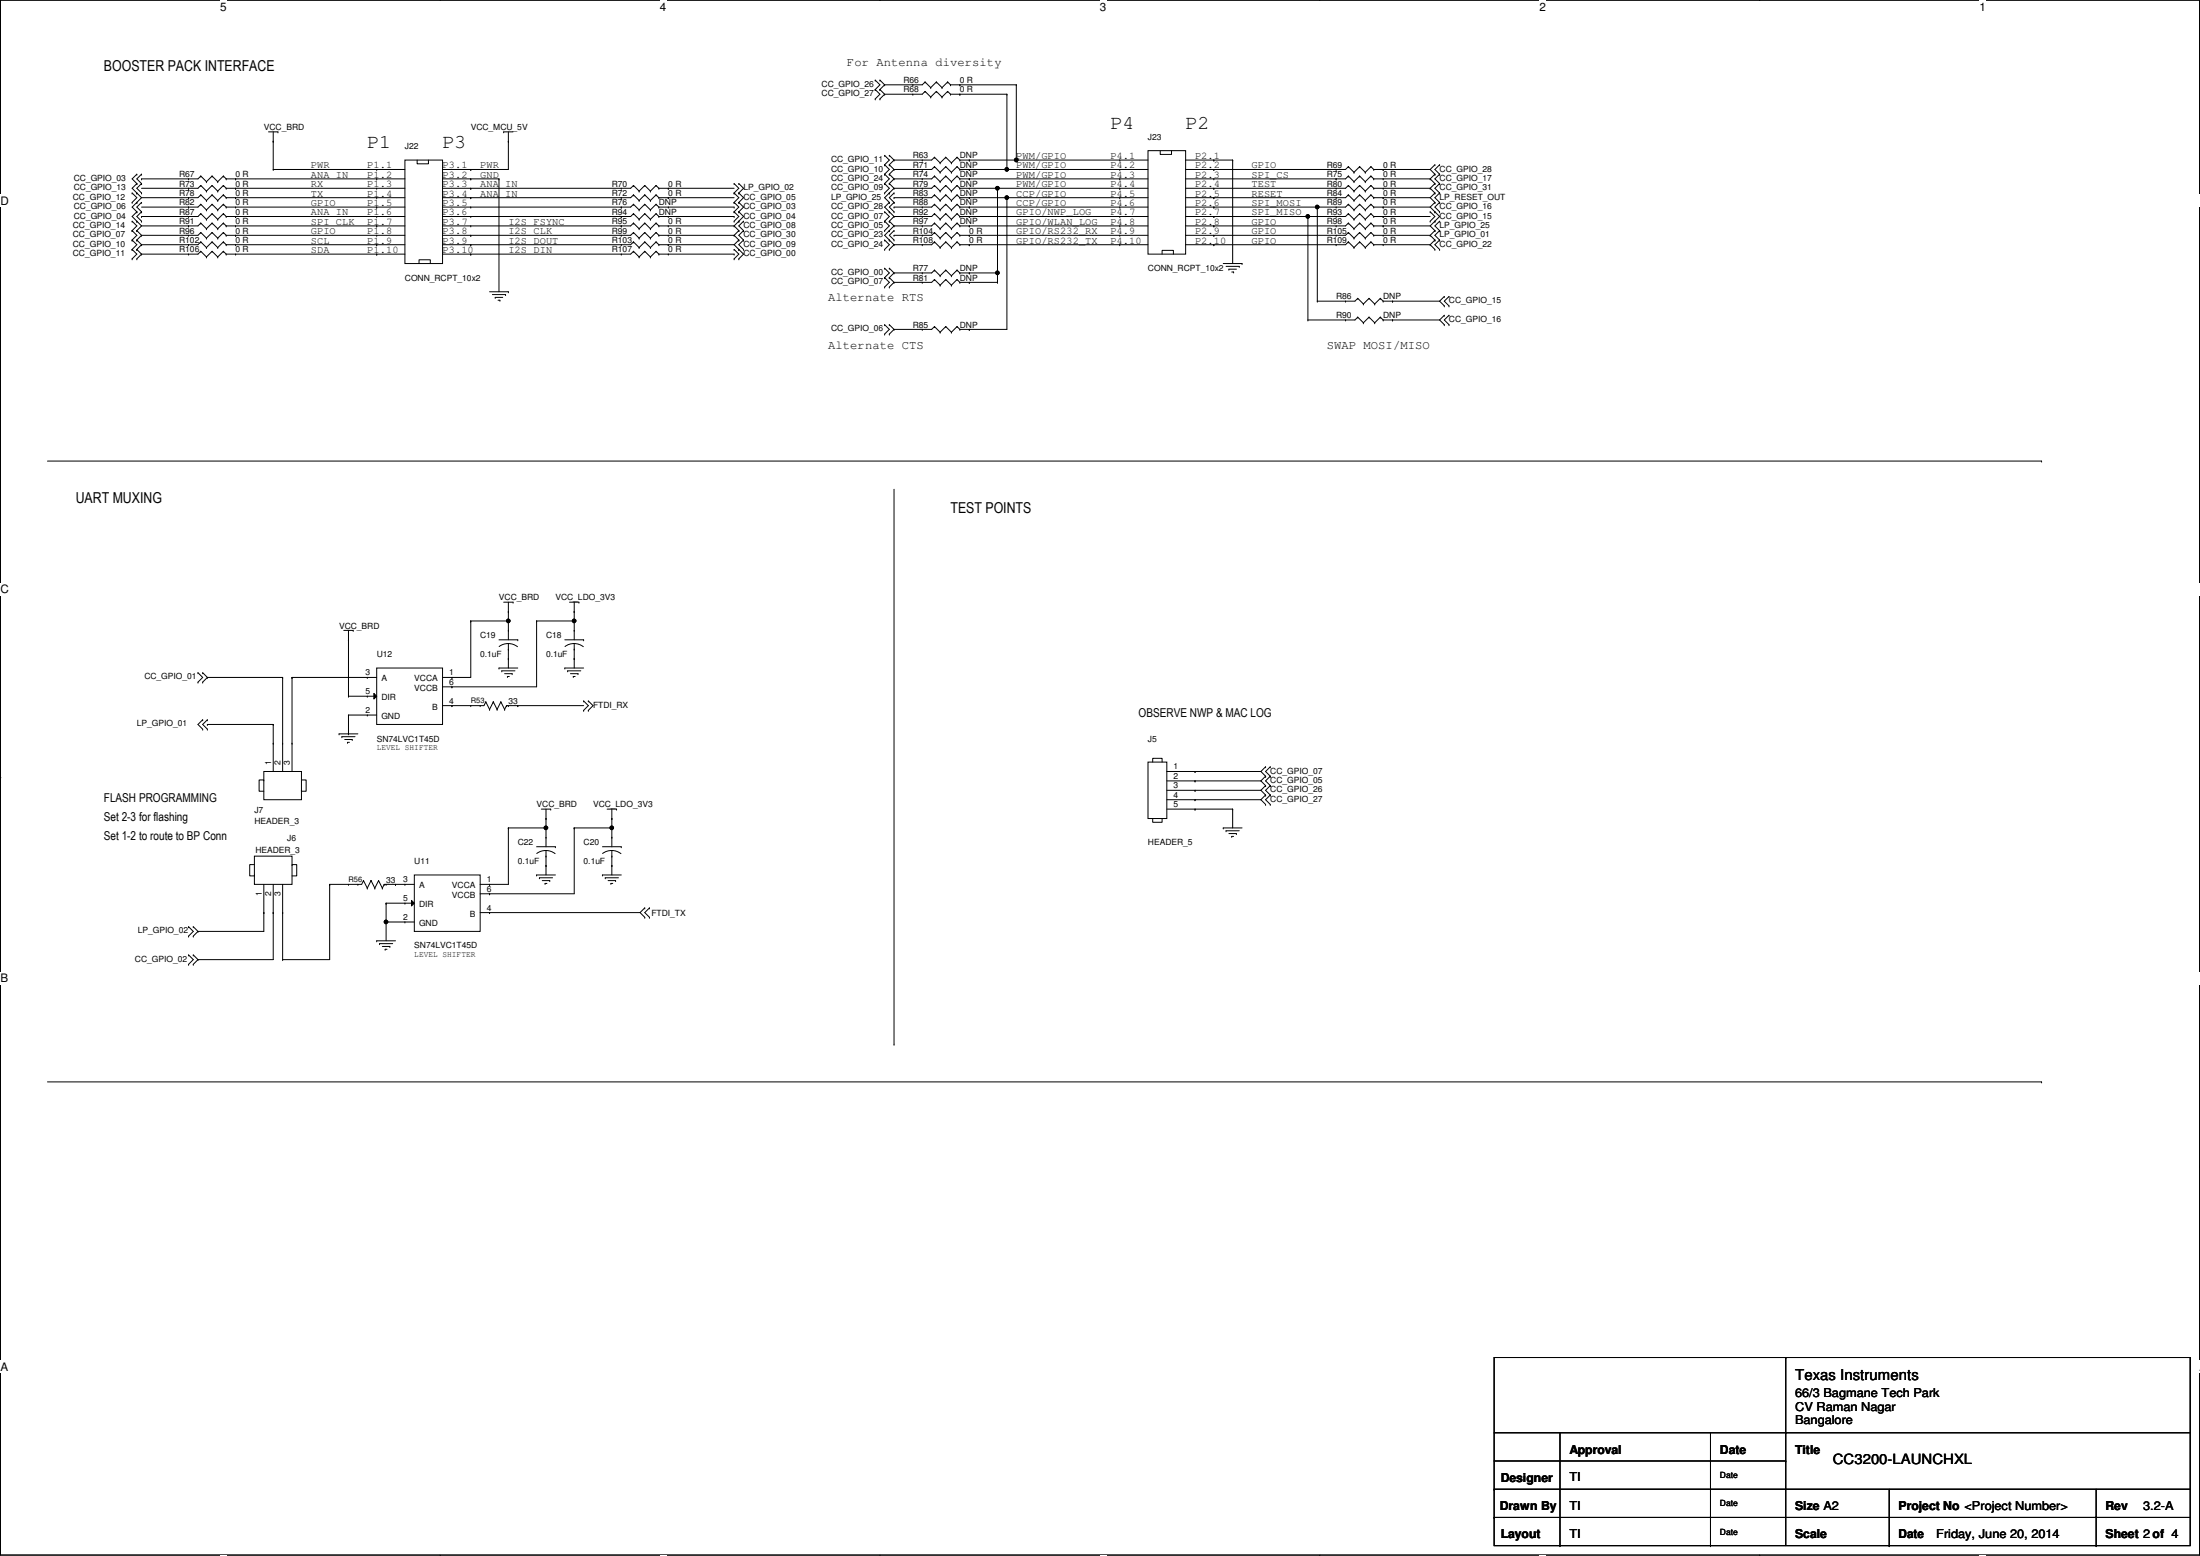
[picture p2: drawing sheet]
<svg xmlns="http://www.w3.org/2000/svg" width="594mm" height="420mm" viewBox="0 0 594 420" stroke-linecap="round" stroke-linejoin="round" font-family="sans-serif">
<path d="M.1 0h593.9v419.9h-593.9z" fill="none" stroke="#000" stroke-width=".27"/>
<g fill="#fff">
<path d="M59.5 0h1.7v3.5h-1.7z"/>
<path d="M59.5 419.9l1.7 .1z"/>
</g>
<path d="M118.9 0h.1M118.9 419.9h.1" fill="none" stroke="#000" stroke-width=".27"/>
<g fill="#fff">
<path d="M178.2 0h1.8v3.5h-1.8z"/>
<path d="M178.2 419.9l1.8 .1z"/>
</g>
<path d="M237.7 0h.1M237.7 419.9h.1" fill="none" stroke="#000" stroke-width=".27"/>
<g fill="#fff">
<path d="M297 0h1.7v3.5h-1.7z"/>
<path d="M297 419.9l1.7 .1z"/>
</g>
<path d="M356.4 0h.1M356.4 419.9h.1" fill="none" stroke="#000" stroke-width=".27"/>
<g fill="#fff">
<path d="M415.7 0h1.8v3.5h-1.8z"/>
<path d="M415.7 419.9l1.8 .1z"/>
</g>
<path d="M475.2 0h.1M475.2 419.9h.1" fill="none" stroke="#000" stroke-width=".27"/>
<g fill="#fff">
<path d="M534.5 0h1.8v3.5h-1.8z"/>
<path d="M534.5 419.9l1.8 .1z"/>
<path d="M.1 52.5h2.3v3.5h-2.3z"/>
<path d="M594 52.5l.1 3.5z"/>
<path d="M.1 157.4h2.3v3.5h-2.3z"/>
<path d="M594 157.4l.1 3.5z"/>
</g>
<path d="M.1 105h.1M594 105h.1" fill="none" stroke="#000" stroke-width=".27"/>
<g fill="#fff">
<path d="M.1 262.4h2.1v3.5h-2.1z"/>
<path d="M594 262.4l.1 3.5z"/>
</g>
<path d="M.1 210h.1M594 210h.1" fill="none" stroke="#000" stroke-width=".27"/>
<g fill="#fff">
<path d="M.1 367.4h2.1v3.4h-2.1z"/>
<path d="M594 367.4l.1 3.4z"/>
</g>
<g fill="none" stroke="#000" stroke-width=".27">
<path d="M72.5 35.6h2.6M73.8 38.1h.1M73.8 35.6v10.2M75.1 35.6h.1M136 35.6h.1M136 35.6h2.6M137.3 38.1h.1M137.3 35.6v10.2h-17.8M236.3 21.6h.1M236.3 24.2h.1M236.3 26.7h.1M236.3 21.6l1.3 1.3-1.3 1.3"/>
<path d="M236.3 24.2l1.3 1.2-1.3 1.3M237.6 24.2h.1M237.6 21.6h.1M237.6 26.7h.1M237.6 21.6l1.3 1.3M237.6 24.2l1.3 1.2M238.9 25.4h.1M238.9 22.9h.1M238.9 22.9l-1.3 1.3M238.9 25.4l-1.3 1.3M246.5 22.9h.1M246.5 25.4h.1"/>
<path d="M249.8 22.1h.1M249.8 24.7h.1M249.8 24.7l-.8 .7h-10.1M249.8 22.1l-.8 .8h-10.1M249.8 22.1l1.5 1.6M249.8 24.7l1.5 1.5M251.3 23.7h.1M251.3 26.2h.1M252.9 22.1h.1M252.9 24.7h.1M252.9 22.1l-1.6 1.6M252.9 22.1l1.5 1.6"/>
<path d="M252.9 24.7l-1.6 1.5M252.9 24.7l1.5 1.5M254.4 23.7h.1M254.4 26.2h.1M255.9 22.1h.1M255.9 24.7h.1M255.9 22.1l-1.5 1.6M255.9 22.1l.8 .8M255.9 24.7l-1.5 1.5M255.9 24.7l.8 .7M256.7 22.9h.1M256.7 25.4h.1"/>
<path d="M256.7 25.4h15.2M256.7 22.9h17.7M259.2 25.4h.1M259.2 22.9h.1M271.9 25.4h.1M271.9 25.4v20.4M274.4 22.9h.1M274.4 22.9v20.3M35.7 52.1h.1M35.7 54.7h.1M35.7 59.7h.1M35.7 52.1l1.3 1.3-1.3 1.3"/>
<path d="M35.7 59.7l1.3 1.3-1.3 1.3M37 47h.1M37 49.6h.1M37 52.1h.1M37 54.7h.1M37 57.2h.1M37 59.7h.1M37 47l-1.3 1.3 1.3 1.3M37 49.6l-1.3 1.2 2.5 2.6M37 57.2l-1.3 1.3 2.5 2.5M38.2 48.3h.1M38.2 58.5h.1"/>
<path d="M38.2 47h.1M38.2 49.6h.1M38.2 52.1h.1M38.2 57.2h.1M38.2 59.7h.1M38.2 54.7h.1M38.2 47l-1.2 1.3 1.2 1.3M38.2 49.6l-1.2 1.2 1.2 1.3M38.2 53.4l-2.5 2.5 1.3 1.3M38.2 57.2l-1.2 1.3 1.2 1.2M38.2 54.7l-1.2 1.2 1.2 1.3M50.9 50.8h.1"/>
<path d="M50.9 53.4h.1M50.9 55.9h.1M50.9 58.5h.1M50.9 48.3h.1M54.2 57.7h.1M54.2 50.1h.1M54.2 52.6h.1M54.2 47.5h.1M54.2 55.2h.1M54.2 47.5l-.7 .8h-15.3M54.2 50.1l-.7 .7h-15.3M54.2 52.6l-.7 .8h-15.3"/>
<path d="M54.2 57.7l-.7 .8h-15.3M54.2 55.2l-.7 .7h-15.3M54.2 57.7l1.5 1.5M54.2 50.1l1.5 1.5M54.2 52.6l1.5 1.5M54.2 47.5l1.5 1.6M54.2 55.2l1.5 1.5M55.7 59.2h.1M55.7 51.6h.1M55.7 54.1h.1M55.7 49.1h.1M55.7 56.7h.1"/>
<path d="M57.3 57.7h.1M57.3 50.1h.1M57.3 52.6h.1M57.3 47.5h.1M57.3 55.2h.1M57.3 57.7l-1.6 1.5M57.3 57.7l1.5 1.5M57.3 50.1l-1.6 1.5M57.3 50.1l1.5 1.5M57.3 52.6l-1.6 1.5M57.3 52.6l1.5 1.5M57.3 47.5l-1.6 1.6"/>
<path d="M57.3 47.5l1.5 1.6M57.3 55.2l-1.6 1.5M57.3 55.2l1.5 1.5M58.8 59.2h.1M58.8 51.6h.1M58.8 54.1h.1M58.8 49.1h.1M58.8 56.7h.1M60.3 57.7h.1M60.3 50.1h.1M60.3 52.6h.1M60.3 47.5h.1"/>
<path d="M60.3 55.2h.1M60.3 57.7l-1.5 1.5M60.3 57.7l.8 .8M60.3 50.1l-1.5 1.5M60.3 50.1l.8 .7M60.3 52.6l-1.5 1.5M60.3 52.6l.8 .8M60.3 47.5l-1.5 1.6M60.3 47.5l.8 .8M60.3 55.2l-1.5 1.5M60.3 55.2l.8 .7M61.1 58.5h.1"/>
<path d="M61.1 50.8h.1M61.1 53.4h.1M61.1 48.3h.1M61.1 55.9h.1M61.1 48.3h48.2M61.1 50.8h48.2M61.1 53.4h48.2M61.1 58.5h48.2M61.1 55.9h48.2M63.6 48.3h.1M63.6 50.8h.1M63.6 53.4h.1"/>
<path d="M63.6 58.5h.1M63.6 55.9h.1M73.8 45.8h.1M73.8 45.8h35.5M101.7 55.9h.1M101.7 45.8h.1M101.7 48.3h.1M101.7 50.8h.1M101.7 53.4h.1M101.7 58.5h.1M109.3 43.2h10.2v28h-10.2zM112.6 43.2v1h3.1v-1"/>
<path d="M119.5 48.3h15.2M127.1 48.3h.1M127.1 45.8h.1M127.1 50.8h.1M127.1 53.4h.1M127.1 55.9h.1M127.1 58.5h.1M134.7 48.3h.1M134.7 48.3v30.5M167.8 55.9h.1M167.8 58.5h.1M167.8 53.4h.1"/>
<path d="M167.8 50.8h.1M171.1 52.6h.1M171.1 50.1h.1M171.1 57.7h.1M171.1 55.2h.1M171.1 50.1l-.8 .7h-50.8M171.1 52.6l-.8 .8h-50.8M171.1 57.7l-.8 .8h-50.8M171.1 55.2l-.8 .7h-50.8M171.1 52.6l1.5 1.5M171.1 50.1l1.5 1.5M171.1 57.7l1.5 1.5"/>
<path d="M171.1 55.2l1.5 1.5M172.6 54.1h.1M172.6 51.6h.1M172.6 59.2h.1M172.6 56.7h.1M174.1 52.6h.1M174.1 50.1h.1M174.1 57.7h.1M174.1 55.2h.1M174.1 50.1l1.5 1.5M174.1 52.6l-1.5 1.5M174.1 52.6l1.5 1.5"/>
<path d="M174.1 50.1l-1.5 1.5M174.1 57.7l-1.5 1.5M174.1 57.7l1.5 1.5M174.1 55.2l-1.5 1.5M174.1 55.2l1.5 1.5M175.6 54.1h.1M175.6 51.6h.1M175.6 59.2h.1M175.6 56.7h.1M177.2 52.6h.1M177.2 50.1h.1M177.2 57.7h.1"/>
<path d="M177.2 55.2h.1M177.2 52.6l-1.6 1.5M177.2 52.6l.7 .8M177.2 50.1l-1.6 1.5M177.2 50.1l.7 .7M177.2 57.7l-1.6 1.5M177.2 57.7l.7 .8M177.2 55.2l-1.6 1.5M177.2 55.2l.7 .7M177.9 53.4h.1M177.9 50.8h.1M177.9 58.5h.1"/>
<path d="M177.9 55.9h.1M177.9 50.8h20.3M177.9 53.4h20.3M177.9 58.5h20.3M177.9 55.9h20.3M180.5 50.8h.1M180.5 53.4h.1M180.5 58.5h.1M180.5 55.9h.1M198.2 55.9h.1M198.2 58.5h.1M198.2 52.1h.1"/>
<path d="M198.2 49.6h.1M198.2 54.7h.1M198.2 57.2h.1M198.2 59.7h.1M198.2 49.6l1.3 1.2-1.3 1.3M198.2 52.1l1.3 1.3-1.3 1.3M198.2 54.7l1.3 1.2-1.3 1.3M198.2 57.2l1.3 1.3-1.3 1.2M199.5 59.7h.1M199.5 52.1h.1M199.5 49.6h.1M199.5 54.7h.1"/>
<path d="M199.5 57.2h.1M199.5 57.2l1.3 1.3-2.6 2.5M199.5 49.6l1.3 1.2-1.3 1.3M199.5 52.1l1.3 1.3-1.3 1.3M199.5 54.7l1.3 1.2-1.3 1.3M200.8 59.7h.1M200.8 59.7l-1.3 1.3 1.3 1.3M238.9 59.7h.1M238.9 47h.1M238.9 49.6h.1M238.9 57.2h.1M238.9 52.1h.1"/>
<path d="M238.9 44.5h.1M238.9 42h.1M238.9 59.7l1.3 1.3-1.3 1.3M238.9 47l1.3 1.3-1.3 1.3M238.9 57.2l1.3 1.3-1.3 1.2M238.9 49.6l1.3 1.2-1.3 1.3M238.9 44.5l1.3 1.3-1.3 1.2M238.9 42l1.3 1.2-1.3 1.3M240.2 59.7h.1M240.2 49.6h.1M240.2 47h.1M240.2 57.2h.1"/>
<path d="M240.2 52.1h.1M240.2 54.7h.1M240.2 44.5h.1M240.2 42h.1M240.2 59.7l1.2 1.3M240.2 47l1.2 1.3M240.2 54.7l-1.3 1.2 2.5 2.6M240.2 49.6l1.2 1.2M240.2 44.5l1.2 1.3M240.2 42l1.2 1.2M241.4 58.5h.1M241.4 53.4h.1"/>
<path d="M241.4 50.8h.1M241.4 48.3h.1M241.4 45.8h.1M241.4 43.2h.1M241.4 55.9h.1M241.4 52.1h.1M241.4 54.7h.1M241.4 57.2h.1M241.4 48.3l-1.2 1.3M241.4 58.5l-1.2 1.2M241.4 50.8l-2.5 2.6 1.3 1.3M241.4 52.1l-1.2 1.3 1.2 1.3"/>
<path d="M241.4 54.7l-1.2 1.2 1.2 1.3M241.4 45.8l-1.2 1.2M241.4 43.2l-1.2 1.3M249 55.9h.1M249 48.3h.1M249 43.2h.1M249 50.8h.1M249 45.8h.1M249 58.5h.1M249 53.4h.1M252.3 55.2h.1M252.3 47.5h.1"/>
<path d="M252.3 42.5h.1M252.3 50.1h.1M252.3 45h.1M252.3 57.7h.1M252.3 52.6h.1M252.3 42.5l-.7 .7h-10.2M252.3 47.5l-.7 .8h-10.2M252.3 50.1l-.7 .7h-10.2M252.3 52.6l-.7 .8h-10.2M252.3 57.7l-.7 .8h-10.2M252.3 45l-.7 .8h-10.2M252.3 55.2l-.7 .7h-10.2"/>
<path d="M252.3 55.2l1.6 1.5M252.3 47.5l1.6 1.6M252.3 42.5l1.6 1.5M252.3 50.1l1.6 1.5M252.3 45l1.6 1.5M252.3 57.7l1.6 1.5M252.3 52.6l1.6 1.5M253.9 56.7h.1M253.9 49.1h.1M253.9 44h.1M253.9 51.6h.1M253.9 46.5h.1"/>
<path d="M253.9 59.2h.1M253.9 54.1h.1M255.4 55.2h.1M255.4 47.5h.1M255.4 42.5h.1M255.4 50.1h.1M255.4 45h.1M255.4 57.7h.1M255.4 52.6h.1M255.4 55.2l-1.5 1.5M255.4 55.2l1.5 1.5M255.4 47.5l-1.5 1.6"/>
<path d="M255.4 47.5l1.5 1.6M255.4 42.5l-1.5 1.5M255.4 42.5l1.5 1.5M255.4 50.1l-1.5 1.5M255.4 50.1l1.5 1.5M255.4 45l-1.5 1.5M255.4 45l1.5 1.5M255.4 57.7l-1.5 1.5M255.4 57.7l1.5 1.5M255.4 52.6l-1.5 1.5M255.4 52.6l1.5 1.5M256.9 56.7h.1"/>
<path d="M256.9 49.1h.1M256.9 44h.1M256.9 51.6h.1M256.9 46.5h.1M256.9 59.2h.1M256.9 54.1h.1M258.4 55.2h.1M258.4 47.5h.1M258.4 42.5h.1M258.4 50.1h.1M258.4 45h.1M258.4 57.7h.1"/>
<path d="M258.4 52.6h.1M258.4 42.5l.8 .7M258.4 55.2l-1.5 1.5M258.4 55.2l.8 .7M258.4 47.5l-1.5 1.6M258.4 47.5l.8 .8M258.4 42.5l-1.5 1.5M258.4 50.1l-1.5 1.5M258.4 50.1l.8 .7M258.4 45l-1.5 1.5M258.4 45l.8 .8M258.4 57.7l-1.5 1.5"/>
<path d="M258.4 57.7l.8 .8M258.4 52.6l-1.5 1.5M258.4 52.6l.8 .8M259.2 55.9h.1M259.2 48.3h.1M259.2 43.2h.1M259.2 50.8h.1M259.2 45.8h.1M259.2 58.5h.1M259.2 53.4h.1M259.2 43.2h50.8M259.2 48.3h50.8"/>
<path d="M259.2 50.8h50.8M259.2 53.4h50.8M259.2 58.5h50.8M259.2 45.8h50.8M259.2 55.9h50.8M261.7 45.8h.1M261.7 48.3h.1M261.7 53.4h.1M261.7 55.9h.1M261.7 58.5h.1M261.7 43.2h.1M261.7 50.8h.1"/>
<path d="M269.4 50.8h.1M269.4 50.8v25.4M271.9 45.8h.1M271.9 53.4h.1M271.9 53.4v35.5h-12.7M274.4 43.2h.1M302.4 50.8h.1M302.4 43.2h.1M302.4 45.8h.1M302.4 48.3h.1M302.4 53.4h.1M302.4 55.9h.1"/>
<path d="M302.4 58.5h.1M310 40.7h10.2v27.9h-10.2zM313.3 40.7v1h3.1v-1M320.2 43.2h12.7M327.8 43.2h.1M327.8 58.5h.1M327.8 45.8h.1M327.8 53.4h.1M327.8 55.9h.1M327.8 50.8h.1M327.8 48.3h.1M332.9 43.2h.1"/>
<path d="M332.9 43.2v28M353.2 58.5h.1M353.2 58.5v27.9M355.7 55.9h.1M355.7 55.9v25.4M360.8 48.3h.1M360.8 45.8h.1M360.8 50.8h.1M360.8 58.5h.1M360.8 55.9h.1M360.8 53.4h.1M364.1 47.5h.1"/>
<path d="M364.1 45h.1M364.1 50.1h.1M364.1 57.7h.1M364.1 55.2h.1M364.1 52.6h.1M364.1 47.5l-.8 .8h-43.1M364.1 50.1l-.8 .7h-43.1M364.1 52.6l-.8 .8h-43.1M364.1 57.7l-.8 .8h-43.1M364.1 45l-.8 .8h-43.1M364.1 55.2l-.8 .7h-43.1M364.1 47.5l1.5 1.6"/>
<path d="M364.1 45l1.5 1.5M364.1 50.1l1.5 1.5M364.1 57.7l1.5 1.5M364.1 55.2l1.5 1.5M364.1 52.6l1.5 1.5M365.6 49.1h.1M365.6 46.5h.1M365.6 51.6h.1M365.6 59.2h.1M365.6 56.7h.1M365.6 54.1h.1M367.2 47.5h.1"/>
<path d="M367.2 45h.1M367.2 50.1h.1M367.2 57.7h.1M367.2 55.2h.1M367.2 52.6h.1M367.2 47.5l-1.6 1.6M367.2 47.5l1.5 1.6M367.2 45l-1.6 1.5M367.2 45l1.5 1.5M367.2 50.1l-1.6 1.5M367.2 50.1l1.5 1.5M367.2 57.7l-1.6 1.5"/>
<path d="M367.2 57.7l1.5 1.5M367.2 55.2l-1.6 1.5M367.2 55.2l1.5 1.5M367.2 52.6l-1.6 1.5M367.2 52.6l1.5 1.5M368.7 49.1h.1M368.7 46.5h.1M368.7 51.6h.1M368.7 59.2h.1M368.7 56.7h.1M368.7 54.1h.1M370.2 47.5h.1"/>
<path d="M370.2 45h.1M370.2 50.1h.1M370.2 57.7h.1M370.2 55.2h.1M370.2 52.6h.1M370.2 45l.8 .8M370.2 47.5l.8 .8M370.2 47.5l-1.5 1.6M370.2 45l-1.5 1.5M370.2 50.1l-1.5 1.5M370.2 50.1l.8 .7M370.2 57.7l-1.5 1.5"/>
<path d="M370.2 57.7l.8 .8M370.2 55.2l-1.5 1.5M370.2 55.2l.8 .7M370.2 52.6l-1.5 1.5M370.2 52.6l.8 .8M371 48.3h.1M371 45.8h.1M371 50.8h.1M371 58.5h.1M371 55.9h.1M371 53.4h.1M371 48.3h15.2"/>
<path d="M371 50.8h15.2M371 53.4h15.2M371 58.5h15.2M371 45.8h15.2M371 55.9h15.2M373.5 58.5h.1M373.5 55.9h.1M373.5 53.4h.1M373.5 45.8h.1M373.5 48.3h.1M373.5 50.8h.1M386.2 50.8h.1"/>
<path d="M386.2 48.3h.1M386.2 59.7h.1M386.2 57.2h.1M386.2 53.4l1.3 1.3M386.2 55.9l2.5 2.6-2.5 2.5M386.2 57.2l1.3 1.3-1.3 1.2M386.2 48.3l1.3 1.3M386.2 45.8l1.3 1.2M386.2 50.8l1.3 1.3M387.5 52.1h.1M387.5 54.7h.1M387.5 57.2h.1"/>
<path d="M387.5 59.7h.1M387.5 47h.1M387.5 49.6h.1M387.5 44.5h.1M387.5 52.1l-1.3 1.3M387.5 54.7l-1.3 1.2M387.5 47l-1.3 1.3M387.5 44.5l-1.3 1.3M387.5 49.6l-1.3 1.2M388.7 54.7h.1M388.7 52.1h.1M388.7 57.2h.1"/>
<path d="M388.7 49.6h.1M388.7 47h.1M388.7 44.5h.1M388.7 59.7h.1M388.7 52.1l-1.2 1.3 1.2 1.3M388.7 54.7l-1.2 1.2 1.2 1.3M388.7 47l-1.2 1.3 1.2 1.3M388.7 44.5l-1.2 1.3 1.2 1.2M388.7 59.7l-1.2 1.3 1.2 1.3M388.7 49.6l-1.2 1.2 1.2 1.3M35.7 62.3h.1M35.7 64.8h.1"/>
<path d="M35.7 67.4h.1M35.7 69.9h.1M35.7 64.8l1.3 1.3-1.3 1.3M35.7 67.4l1.3 1.2-1.3 1.3M35.7 62.3l1.3 1.2-1.3 1.3M37 62.3h.1M37 67.4h.1M37 64.8h.1M37 69.9h.1M37 64.8l1.2 1.3M37 67.4l1.2 1.2M37 62.3l1.2 1.2"/>
<path d="M38.2 66.1h.1M38.2 68.6h.1M38.2 63.5h.1M38.2 61l-1.2 1.3M38.2 66.1l-1.2 1.3M38.2 68.6l-1.2 1.3M38.2 63.5l-1.2 1.3M50.9 61h.1M50.9 63.5h.1M50.9 66.1h.1M50.9 68.6h.1M54.2 62.8h.1"/>
<path d="M54.2 65.3h.1M54.2 60.2h.1M54.2 67.9h.1M54.2 67.9l-.7 .7h-15.3M54.2 62.8l-.7 .7h-15.3M54.2 65.3l-.7 .8h-15.3M54.2 60.2l-.7 .8h-15.3M54.2 62.8l1.5 1.5M54.2 65.3l1.5 1.5M54.2 60.2l1.5 1.6M54.2 67.9l1.5 1.5M55.7 64.3h.1"/>
<path d="M55.7 66.8h.1M55.7 61.8h.1M55.7 69.4h.1M57.3 62.8h.1M57.3 65.3h.1M57.3 60.2h.1M57.3 67.9h.1M57.3 62.8l-1.6 1.5M57.3 62.8l1.5 1.5M57.3 65.3l-1.6 1.5M57.3 65.3l1.5 1.5M57.3 60.2l-1.6 1.6"/>
<path d="M57.3 60.2l1.5 1.6M57.3 67.9l-1.6 1.5M57.3 67.9l1.5 1.5M58.8 64.3h.1M58.8 66.8h.1M58.8 61.8h.1M58.8 69.4h.1M60.3 62.8h.1M60.3 65.3h.1M60.3 60.2h.1M60.3 67.9h.1M60.3 62.8l-1.5 1.5"/>
<path d="M60.3 62.8l.8 .7M60.3 65.3l-1.5 1.5M60.3 65.3l.8 .8M60.3 60.2l-1.5 1.6M60.3 60.2l.8 .8M60.3 67.9l-1.5 1.5M60.3 67.9l.8 .7M61.1 63.5h.1M61.1 66.1h.1M61.1 61h.1M61.1 68.6h.1M61.1 68.6h48.2"/>
<path d="M61.1 63.5h48.2M61.1 66.1h48.2M61.1 61h48.2M63.6 63.5h.1M63.6 66.1h.1M63.6 61h.1M63.6 68.6h.1M101.7 68.6h.1M101.7 66.1h.1M101.7 61h.1M101.7 63.5h.1M113.2 71.2v-1.1h3v1.1"/>
<path d="M127.1 66.1h.1M127.1 68.6h.1M127.1 63.5h.1M127.1 61h.1M132.2 78.8h5.1M133 79.5h3.5M136.5 79.5h.1M137.3 78.8h.1M167.8 61h.1M167.8 66.1h.1M167.8 68.6h.1M167.8 63.5h.1"/>
<path d="M171.1 65.3h.1M171.1 60.2h.1M171.1 67.9h.1M171.1 62.8h.1M171.1 67.9l-.8 .7h-50.8M171.1 62.8l-.8 .7h-50.8M171.1 65.3l-.8 .8h-50.8M171.1 60.2l-.8 .8h-50.8M171.1 65.3l1.5 1.5M171.1 60.2l1.5 1.6M171.1 67.9l1.5 1.5M171.1 62.8l1.5 1.5"/>
<path d="M172.6 66.8h.1M172.6 61.8h.1M172.6 69.4h.1M172.6 64.3h.1M174.1 65.3h.1M174.1 60.2h.1M174.1 67.9h.1M174.1 62.8h.1M174.1 65.3l-1.5 1.5M174.1 65.3l1.5 1.5M174.1 60.2l-1.5 1.6M174.1 60.2l1.5 1.6"/>
<path d="M174.1 67.9l-1.5 1.5M174.1 67.9l1.5 1.5M174.1 62.8l-1.5 1.5M174.1 62.8l1.5 1.5M175.6 66.8h.1M175.6 61.8h.1M175.6 69.4h.1M175.6 64.3h.1M177.2 65.3h.1M177.2 60.2h.1M177.2 67.9h.1M177.2 62.8h.1"/>
<path d="M177.2 65.3l-1.6 1.5M177.2 65.3l.7 .8M177.2 60.2l-1.6 1.6M177.2 60.2l.7 .8M177.2 67.9l-1.6 1.5M177.2 67.9l.7 .7M177.2 62.8l-1.6 1.5M177.2 62.8l.7 .7M177.9 66.1h.1M177.9 61h.1M177.9 68.6h.1M177.9 63.5h.1"/>
<path d="M177.9 68.6h20.3M177.9 63.5h20.3M177.9 66.1h20.3M177.9 61h20.3M180.5 66.1h.1M180.5 61h.1M180.5 68.6h.1M180.5 63.5h.1M198.2 68.6h.1M198.2 63.5h.1M198.2 61h.1M198.2 69.9h.1"/>
<path d="M198.2 67.4h.1M198.2 61l1.3 1.3M198.2 63.5l1.3 1.3M198.2 66.1l2.6 2.5-1.3 1.3M198.2 67.4l1.3 1.2-1.3 1.3M199.5 62.3h.1M199.5 64.8h.1M199.5 67.4h.1M199.5 69.9h.1M199.5 62.3l-1.3 1.2M199.5 64.8l-1.3 1.3M200.8 62.3h.1"/>
<path d="M200.8 64.8h.1M200.8 67.4h.1M200.8 62.3l-1.3 1.2 1.3 1.3M200.8 64.8l-1.3 1.3 1.3 1.3M238.9 64.8h.1M238.9 67.4h.1M238.9 62.3h.1M238.9 75h.1M238.9 77.5h.1M238.9 72.4h.1M238.9 64.8l1.3 1.3-1.3 1.3M238.9 75l1.3 1.2-1.3 1.3"/>
<path d="M238.9 72.4l1.3 1.3-1.3 1.3M240.2 67.4h.1M240.2 64.8h.1M240.2 62.3h.1M240.2 77.5h.1M240.2 75h.1M240.2 72.4h.1M240.2 75l1.2 1.2M240.2 72.4l1.2 1.3M241.4 66.1h.1M241.4 63.5h.1M241.4 61h.1"/>
<path d="M241.4 76.2h.1M241.4 73.7h.1M241.4 62.3h.1M241.4 64.8h.1M241.4 66.1l-1.2 1.3M241.4 61l-2.5 2.5 2.5 2.6M241.4 62.3l-1.2 1.2 1.2 1.3M241.4 76.2l-1.2 1.3M241.4 73.7l-1.2 1.3M249 76.2h.1M249 61h.1M249 73.7h.1"/>
<path d="M249 66.1h.1M249 63.5h.1M252.3 75.5h.1M252.3 60.2h.1M252.3 72.9h.1M252.3 65.3h.1M252.3 62.8h.1M252.3 62.8l-.7 .7h-10.2M252.3 65.3l-.7 .8h-10.2M252.3 60.2l-.7 .8h-10.2M252.3 75.5l-.7 .7h-10.2M252.3 72.9l-.7 .8h-10.2"/>
<path d="M252.3 75.5l1.6 1.5M252.3 60.2l1.6 1.6M252.3 72.9l1.6 1.6M252.3 65.3l1.6 1.5M252.3 62.8l1.6 1.5M253.9 77h.1M253.9 61.8h.1M253.9 74.5h.1M253.9 66.8h.1M253.9 64.3h.1M255.4 75.5h.1M255.4 60.2h.1"/>
<path d="M255.4 72.9h.1M255.4 65.3h.1M255.4 62.8h.1M255.4 75.5l-1.5 1.5M255.4 75.5l1.5 1.5M255.4 60.2l-1.5 1.6M255.4 60.2l1.5 1.6M255.4 72.9l-1.5 1.6M255.4 72.9l1.5 1.6M255.4 65.3l-1.5 1.5M255.4 65.3l1.5 1.5M255.4 62.8l-1.5 1.5"/>
<path d="M255.4 62.8l1.5 1.5M256.9 77h.1M256.9 61.8h.1M256.9 74.5h.1M256.9 66.8h.1M256.9 64.3h.1M258.4 75.5h.1M258.4 60.2h.1M258.4 72.9h.1M258.4 65.3h.1M258.4 62.8h.1M258.4 62.8l.8 .7"/>
<path d="M258.4 75.5l-1.5 1.5M258.4 75.5l.8 .7M258.4 60.2l-1.5 1.6M258.4 60.2l.8 .8M258.4 72.9l-1.5 1.6M258.4 72.9l.8 .8M258.4 65.3l-1.5 1.5M258.4 65.3l.8 .8M258.4 62.8l-1.5 1.5M259.2 76.2h.1M259.2 61h.1M259.2 73.7h.1"/>
<path d="M259.2 66.1h.1M259.2 63.5h.1M259.2 63.5h50.8M259.2 66.1h50.8M259.2 61h50.8M259.2 76.2h10.2M259.2 73.7h10.2M261.7 61h.1M261.7 63.5h.1M261.7 66.1h.1M261.7 76.2h.1M261.7 73.7h.1"/>
<path d="M269.4 73.7h.1M269.4 76.2h.1M302.4 61h.1M302.4 63.5h.1M302.4 66.1h.1M313.8 68.6v-1h3.1v1M327.8 61h.1M327.8 66.1h.1M327.8 63.5h.1M330.3 71.2h5.1M331.1 71.9h3.5M331.8 72.7h.1"/>
<path d="M331.8 72.7h2.1M332.6 73.4h.5M333.1 73.4h.1M334.6 71.9h.1M335.4 71.2h.1M360.8 66.1h.1M360.8 63.5h.1M360.8 61h.1M364.1 65.3h.1M364.1 62.8h.1M364.1 60.2h.1M364.1 62.8l-.8 .7h-43.1"/>
<path d="M364.1 65.3l-.8 .8h-43.1M364.1 60.2l-.8 .8h-43.1M364.1 65.3l1.5 1.5M364.1 62.8l1.5 1.5M364.1 60.2l1.5 1.6M365.6 66.8h.1M365.6 64.3h.1M365.6 61.8h.1M367.2 65.3h.1M367.2 62.8h.1M367.2 60.2h.1M367.2 65.3l-1.6 1.5"/>
<path d="M367.2 65.3l1.5 1.5M367.2 62.8l-1.6 1.5M367.2 62.8l1.5 1.5M367.2 60.2l-1.6 1.6M367.2 60.2l1.5 1.6M368.7 66.8h.1M368.7 64.3h.1M368.7 61.8h.1M370.2 65.3h.1M370.2 62.8h.1M370.2 60.2h.1M370.2 65.3l-1.5 1.5"/>
<path d="M370.2 65.3l.8 .8M370.2 62.8l-1.5 1.5M370.2 62.8l.8 .7M370.2 60.2l-1.5 1.6M370.2 60.2l.8 .8M371 66.1h.1M371 63.5h.1M371 61h.1M371 63.5h15.2M371 66.1h15.2M371 61h15.2M373.5 61h.1"/>
<path d="M373.5 66.1h.1M373.5 63.5h.1M386.2 66.1h.1M386.2 63.5h.1M386.2 66.1l1.3 1.3M386.2 61l1.3 1.3M386.2 63.5l1.3 1.3M387.5 64.8h.1M387.5 67.4h.1M387.5 62.3h.1M387.5 64.8l-1.3 1.3M387.5 62.3l-1.3 1.2"/>
<path d="M388.7 67.4h.1M388.7 64.8h.1M388.7 62.3h.1M388.7 64.8l-1.2 1.3 1.2 1.3M388.7 62.3l-1.2 1.2 1.2 1.3M133.7 80.3h.1M133.7 80.3h2.1M134.5 81.1h.5M135 81.1h.1M238.9 87.7h.1M238.9 90.2h.1M238.9 87.7l1.3 1.2-1.3 1.3"/>
<path d="M240.2 90.2h.1M240.2 87.7h.1M240.2 87.7l1.2 1.2M241.4 88.9h.1M241.4 88.9l-1.2 1.3M249 88.9h.1M252.3 88.2h.1M252.3 88.2l-.7 .7h-10.2M252.3 88.2l1.6 1.5M253.9 89.7h.1M255.4 88.2h.1M255.4 88.2l-1.5 1.5"/>
<path d="M255.4 88.2l1.5 1.5M256.9 89.7h.1M258.4 88.2h.1M258.4 88.2l-1.5 1.5M258.4 88.2l.8 .7M259.2 88.9h.1M261.7 88.9h.1M353.2 86.4h.1M355.7 81.3h.1M363.3 86.4h.1M363.3 81.3h.1M366.6 85.6h.1"/>
<path d="M366.6 80.6h.1M366.6 80.6l-.7 .7h-10.2M366.6 85.6l-.7 .8h-12.7M366.6 85.6l1.6 1.6M366.6 80.6l1.6 1.5M368.2 87.2h.1M368.2 82.1h.1M369.7 85.6h.1M369.7 80.6h.1M369.7 85.6l-1.5 1.6M369.7 85.6l1.5 1.6M369.7 80.6l-1.5 1.5"/>
<path d="M369.7 80.6l1.5 1.5M371.2 87.2h.1M371.2 82.1h.1M372.7 85.6h.1M372.7 80.6h.1M372.7 85.6l-1.5 1.6M372.7 85.6l.8 .8M372.7 80.6l-1.5 1.5M372.7 80.6l.8 .7M373.5 86.4h.1M373.5 81.3h.1M373.5 81.3h15.2"/>
<path d="M373.5 86.4h15.2M376 81.3h.1M376 86.4h.1M388.7 81.3l1.3 1.3M388.7 86.4l1.3 1.3M390 80.1h.1M390 82.6h.1M390 85.1h.1M390 87.7h.1M390 80.1l-1.3 1.2M390 85.1l-1.3 1.3M391.3 82.6h.1"/>
<path d="M391.3 80.1h.1M391.3 87.7h.1M391.3 85.1h.1M391.3 80.1l-1.3 1.2 1.3 1.3M391.3 85.1l-1.3 1.3 1.3 1.3M12.8 124.5h538.5M241.4 132.1v149.9M551.3 124.5h.1M92.8 170.2h2.6M94.1 172.8h.1M94.1 170.2v17.8M95.4 170.2h.1"/>
<path d="M127.1 167.7h.1M127.1 167.7h10.2M127.1 167.7v15.2h-7.6M134.7 172.8h5.1M136 162.6h2.6M137.3 165.1h.1M137.3 167.7h.1M137.3 177.8h.1M137.3 175.3h.1M137.3 173.8l1 .1 1.4 .7M137.3 173.8l-1.6 .3-.9 .5M137.3 170.2h.1"/>
<path d="M137.3 162.6v10.2M137.3 173.8v6.6M138.6 162.6h.1M139.8 172.8h.1M144.9 167.7h.1M144.9 167.7h10.2M144.9 167.7v17.8h-25.4M152.5 172.8h5.1M153.8 162.6h2.5M155.1 177.8h.1M155.1 165.1h.1M155.1 167.7h.1"/>
<path d="M155.1 175.3h.1M155.1 173.8l1 .1 1.4 .7M155.1 173.8l-1.6 .3-.9 .5M155.1 170.2h.1M155.1 162.6v10.2M155.1 173.8v6.6M156.3 162.6h.1M157.6 172.8h.1M53.5 181.7h.1M53.5 184.2h.1M53.5 181.7l1.2 1.2-1.2 1.3M54.7 194.4h.1"/>
<path d="M54.7 196.9h.1M54.7 184.2h.1M54.7 181.7h.1M54.7 194.4l-1.2 1.2 1.2 1.3M54.7 181.7l1.3 1.2M56 195.6h.1M56 182.9h.1M56 194.4h.1M56 196.9h.1M56 195.6h17.8M56 182.9h20.3M56 194.4l-1.3 1.2 1.3 1.3"/>
<path d="M56 182.9l-1.3 1.3M73.8 195.6h.1M73.8 195.6v12.7M76.3 182.9h.1M76.3 182.9v25.4M78.9 182.9h.1M78.9 182.9h22.8M78.9 182.9v25.4M91.6 198.2h.1M91.6 198.2h5M92.3 198.9h.1M92.3 198.9h3.6"/>
<path d="M93.1 199.7h2M94.1 198.2h.1M94.1 193.1h.1M94.1 188h.1M94.1 193.1v5.1M94.1 193.1h7.6M94.1 188h7.6M95.1 199.7h.1M99.2 193.1h.1M99.2 182.9h.1M99.2 188h.1M101 187.2l.7 .8-.7 .8z"/>
<path d="M101.7 180.4h17.8v15.2h-17.8zM122 182.9h.1M122 185.5h.1M122 190.5h.1M127.1 190.5h.1M129.7 190.5h.1M131.2 189.5h.1M131.2 189.5l-.5 1h-11.2M131.2 189.5l1 2.1M132.2 191.6h.1M133.2 189.5h.1M133.2 189.5l1 2.1"/>
<path d="M133.2 189.5l-1 2.1M134.2 191.6h.1M134.7 180.4h.1M134.7 180.4h5.1M135.2 189.5h.1M135.2 189.5l-1 2.1M135.2 189.5l1.1 2.1M135.5 181.1h.1M135.5 181.1h3.6M136.3 191.6h.1M136.3 181.9h2M136.8 190.5h.1"/>
<path d="M136.8 190.5h20.8M136.8 190.5l-.5 1.1M137 182.7h.1M137 182.7h.5M137.3 190.5h.1M138.3 181.9h.1M139.8 190.5h.1M152.5 180.4h.1M152.5 180.4h5.1M153.3 181.1h.1M153.3 181.1h3.5M154 181.9h2.1"/>
<path d="M154.8 182.7h.1M154.8 182.7h.5M156.1 181.9h.1M157.6 191.8h.1M157.6 189.3h.1M157.6 189.3l1.3 1.2-1.3 1.3M158.9 191.8h.1M158.9 189.3h.1M158.9 189.3l1.2 1.2-1.2 1.3M71.2 208.3h10.2v7.6h-10.2zM71.2 210.9v-.3h-1.2v3.1h1.2M73.8 200.7h.1"/>
<path d="M76.3 200.7h.1M78.9 200.7h.1M81.4 210.6h1.3v3.1h-1.3v-.3M93.8 200.4h.1M93.8 200.4h.6M146.2 218.5h2.5M147.4 218.5v10.1M148.7 218.5h.1M164 218.5h2.5M165.2 218.5v10.1M166.5 218.5h.1M310 205.8h5.1v15.2h-5.1z"/>
<path d="M311.3 205.8v-1h2.5v1M315.1 208.3h25.4M315.1 210.9h25.4M315.1 213.4h25.4M315.1 215.9h25.4M315.1 218.5h17.8M322.7 208.3h.1M322.7 210.9h.1M322.7 213.4h.1M322.7 215.9h.1M322.7 218.5h.1M332.9 218.5h.1"/>
<path d="M332.9 218.5v5.1M340.5 208.3l1.3 1.3M340.5 210.9l1.3 1.2M340.5 213.4l1.3 1.3M340.5 215.9l1.3 1.3M341.8 207.1h.1M341.8 209.6h.1M341.8 212.1h.1M341.8 214.7h.1M341.8 217.2h.1M341.8 207.1l-1.3 1.2M341.8 209.6l-1.3 1.3"/>
<path d="M341.8 212.1l-1.3 1.3M341.8 214.7l-1.3 1.2M343 209.6h.1M343 207.1h.1M343 212.1h.1M343 214.7h.1M343 217.2h.1M343 207.1l-1.2 1.2 1.2 1.3M343 209.6l-1.2 1.3 1.2 1.2M343 212.1l-1.2 1.3 1.2 1.3M343 214.7l-1.2 1.2 1.2 1.3M68.7 231.2h10.2v7.6h-10.2z"/>
<path d="M68.7 233.5h-1.3v3h1.3v-.2M71.2 238.8v12.7h-17.7M73.8 238.8v20.3h-20.3M76.3 238.8v20.3M78.9 233.7v-.2h1.2v3h-1.2M89 238.8h.1M89 238.8v20.3h-12.7M94.1 238.8h.1M96.6 238.8h.1M98.2 237.8h.1M98.2 237.8l-.5 1h-8.7M98.2 237.8l1 2"/>
<path d="M99.2 239.8h.1M100.2 237.8h.1M100.2 237.8l1 2M100.2 237.8l-1 2M101.2 239.8h.1M102.2 237.8h.1M102.2 237.8l-1 2M102.2 237.8l1 2M103.2 239.8h.1M103.8 238.8h.1M103.8 238.8h8.1M103.8 238.8l-.6 1"/>
<path d="M104.3 238.8h.1M106.8 238.8h.1M109.3 238.8h.1M111.9 236.3h17.8v15.2h-17.8zM132.2 238.8h.1M137.3 223.6h.1M137.3 223.6v15.2h-7.6M137.3 223.6h10.1M144.9 236.3h.1M144.9 236.3h5.1M144.9 228.6h5.1M145.7 237h.1"/>
<path d="M145.7 237h3.5M146.4 237.8h2.1M147.2 238.5h.1M147.2 238.5h.5M147.4 221h.1M147.4 223.6h.1M147.4 233.7h.1M147.4 231.2h.1M147.4 229.7l1.1 .1 1.4 .7M147.4 229.7l-1.5 .2-1 .6M147.4 226.1h.1M147.4 229.7v6.6"/>
<path d="M148.5 237.8h.1M150 228.6h.1M155.1 223.6h.1M155.1 223.6v17.7h-25.4M155.1 223.6h10.1M162.7 236.3h.1M162.7 236.3h5.1M162.7 228.6h5.1M163.4 237h.1M163.4 237h3.6M164.2 237.8h2M165 238.5h.1"/>
<path d="M165 238.5h.5M165.2 233.7h.1M165.2 221h.1M165.2 223.6h.1M165.2 231.2h.1M165.2 229.7l1.1 .1 1.4 .7M165.2 229.7l-1.6 .2-.9 .6M165.2 226.1h.1M165.2 229.7v6.6M166.2 237.8h.1M167.8 228.6h.1M311.3 221v1h2.5v-1"/>
<path d="M330.3 223.6h.1M330.3 223.6h5.1M331.1 224.3h.1M331.1 224.3h3.5M331.8 225.1h2.1M332.6 225.8h.1M332.6 225.8h.5M333.9 225.1h.1M50.9 257.9h.1M50.9 250.2h.1M50.9 252.8h.1M50.9 257.9l1.3 1.2-1.3 1.3"/>
<path d="M50.9 250.2l1.3 1.3-1.3 1.3M52.2 257.9h.1M52.2 252.8h.1M52.2 250.2h.1M52.2 257.9l1.3 1.2M52.2 250.2l1.3 1.3M53.5 251.5h.1M53.5 259.1h.1M53.5 259.1l-1.3 1.3M53.5 251.5l-1.3 1.3M71.2 246.4h.1M73.8 246.4h.1"/>
<path d="M76.3 246.4h.1M76.3 259.1h.1M101.7 254h.1M101.7 254h5.1M102.5 254.8h.1M102.5 254.8h3.5M103.2 255.6h2.1M104 256.3h.1M104 256.3h.5M104.3 249h.1M104.3 243.9h.1M104.3 243.9v10.1"/>
<path d="M104.3 249h7.6M104.3 243.9h7.6M105.3 255.6h.1M109.3 249h.1M109.3 243.9h.1M111.1 243.1l.8 .8-.8 .7zM129.7 246.4h43.1M132.2 241.3h.1M132.2 246.4h.1M172.8 246.4l1.3 1.3M174.1 245.2h.1M174.1 247.7h.1"/>
<path d="M174.1 245.2l-1.3 1.2M175.4 247.7h.1M175.4 245.2h.1M175.4 245.2l-1.3 1.2 1.3 1.3M50.9 260.4h.1M52.2 260.4h.1M12.8 292.1h538.5M241.4 282h.1M551.3 292.1h.1M.1 314.9h.1M594 314.9h.1M403.5 366.6h187.9v50.8h-187.9z"/>
<path d="M482.2 366.6h.1M482.2 366.6v50.8M403.5 386.9h187.9M403.5 394.5h78.7M421.3 386.9v30.5M461.9 386.9v30.5M482.2 386.9h.1M482.2 394.5h.1M403.5 409.7h.1M403.5 402.1h.1M403.5 409.7h187.9M403.5 402.1h187.9"/>
<path d="M421.3 417.4h.1M461.9 417.4h.1M510.2 417.4h.1M510.2 402.1v15.3M566 417.4h.1M566 409.5h.1M566 402.1v7.4M566 409.7v7.7"/>
<circle cx="269.3" cy="50.8" r=".49"/>
<circle cx="271.9" cy="53.4" r=".49"/>
<circle cx="271.9" cy="45.7" r=".49"/>
<circle cx="274.4" cy="43.2" r=".49"/>
<circle cx="353.2" cy="58.4" r=".49"/>
<circle cx="355.7" cy="55.9" r=".49"/>
<circle cx="269.3" cy="73.7" r=".49"/>
<circle cx="137.3" cy="167.7" r=".49"/>
<circle cx="155" cy="167.7" r=".49"/>
<circle cx="147.4" cy="223.5" r=".49"/>
<circle cx="165.2" cy="223.5" r=".49"/>
<circle cx="104.2" cy="248.9" r=".49"/>
</g>
<g fill="#000">
<path d="M101 187.2l.7 .8-.7 .8zM111.1 243.1l.8 .8-.8 .7z"/>
<circle cx="269.3" cy="50.8" r=".49"/>
<circle cx="271.9" cy="53.4" r=".49"/>
<circle cx="271.9" cy="45.7" r=".49"/>
<circle cx="274.4" cy="43.2" r=".49"/>
<circle cx="353.2" cy="58.4" r=".49"/>
<circle cx="355.7" cy="55.9" r=".49"/>
<circle cx="269.3" cy="73.7" r=".49"/>
<circle cx="137.3" cy="167.7" r=".49"/>
<circle cx="155" cy="167.7" r=".49"/>
<circle cx="147.4" cy="223.5" r=".49"/>
<circle cx="165.2" cy="223.5" r=".49"/>
<circle cx="104.2" cy="248.9" r=".49"/>
</g>
<g font-size="5.3">
<text x="299.8" y="34.8">P4</text>
<text x="320.2" y="34.8">P2</text>
<text x="99.2" y="39.9">P1</text>
<text x="119.5" y="39.9">P3</text>
</g>
<g font-size="4.1">
<text x="28.1" y="19">BOOSTER PACK INTERFACE</text>
<text x="20.4" y="135.9">UART MUXING</text>
<text x="256.7" y="138.4">TEST POINTS</text>
<text x="484.8" y="372.7">Texas Instruments</text>
</g>
<text font-size="3.8" x="494.9" y="395.4">CC3200-LAUNCHXL</text>
<g font-size="3.3">
<text x="228.7" y="17.9">For Antenna diversity</text>
<text x="223.6" y="81.4">Alternate RTS</text>
<text x="223.6" y="94.1">Alternate CTS</text>
<text x="358.3" y="94.1">SWAP MOSI/MISO</text>
<text x="307.5" y="193.7">OBSERVE NWP &amp; MAC LOG</text>
<text x="28.1" y="221.6">Set 2-3 for flashing</text>
<text x="28.1" y="216.5">FLASH PROGRAMMING</text>
<text x="28.1" y="226.7">Set 1-2 to route to BP Conn</text>
<text x="484.8" y="377.1">66/3 Bagmane Tech Park</text>
<text x="484.8" y="381">CV Raman Nagar</text>
<text x="484.8" y="384.5">Bangalore</text>
<text x="423.8" y="392.5">Approval</text>
<text x="464.4" y="392.5">Date</text>
<text x="484.8" y="392.5">Title</text>
<text x="405.2" y="400.1">Designer</text>
<text x="423.8" y="400">TI</text>
<text x="405" y="407.8">Drawn By</text>
<text x="423.8" y="407.6">TI</text>
<text x="484.8" y="407.8">Size A2</text>
<text x="512.7" y="407.8">Project No &lt;Project Number&gt;</text>
<text x="568.6" y="407.8">Rev</text>
<text x="578.7" y="407.6">3.2-A</text>
<text x="405.2" y="415.4">Layout</text>
<text x="423.8" y="415.2">TI</text>
<text x="484.8" y="415.4">Scale</text>
<text x="512.7" y="415.4">Date</text>
<text x="522.9" y="415.2">Friday, June 20, 2014</text>
<text x="568.6" y="415.4">Sheet 2 of 4</text>
</g>
<g font-size="3.1">
<text x="59.5" y="2.8">5</text>
<text x="178.2" y="2.8">4</text>
<text x="297" y="2.8">3</text>
<text x="415.7" y="2.8">2</text>
<text x="534.5" y="2.8">1</text>
<text x=".1" y="55.3">D</text>
<text x=".1" y="160.2">C</text>
<text x=".1" y="265.2">B</text>
<text x=".1" y="370.2">A</text>
<text x="594" y="370.2">A</text>
</g>
<g font-size="2.8">
<text x="83.9" y="45.5">PWR</text>
<text x="99.2" y="45.5">P1.1</text>
<text x="119.5" y="45.5">P3.1</text>
<text x="129.7" y="45.5">PWR</text>
<text x="274.4" y="42.9">PWM/GPIO</text>
<text x="274.4" y="45.5">PWM/GPIO</text>
<text x="299.8" y="42.9">P4.1</text>
<text x="299.8" y="45.5">P4.2</text>
<text x="322.7" y="42.9">P2.1</text>
<text x="322.7" y="45.5">P2.2</text>
<text x="337.9" y="45.5">GPIO</text>
<text x="83.9" y="50.5">RX</text>
<text x="83.9" y="53.1">TX</text>
<text x="83.9" y="48">ANA IN</text>
<text x="99.2" y="48">P1.2</text>
<text x="99.2" y="50.5">P1.3</text>
<text x="99.2" y="53.1">P1.4</text>
<text x="119.5" y="48">P3.2</text>
<text x="119.5" y="50.5">P3.3</text>
<text x="119.5" y="53.1">P3.4</text>
<text x="129.7" y="50.5">ANA IN</text>
<text x="129.7" y="53.1">ANA IN</text>
<text x="129.7" y="48">GND</text>
<text x="274.4" y="48">PWM/GPIO</text>
<text x="274.4" y="50.5">PWM/GPIO</text>
<text x="274.4" y="53.1">CCP/GPIO</text>
<text x="299.8" y="48">P4.3</text>
<text x="299.8" y="50.5">P4.4</text>
<text x="299.8" y="53.1">P4.5</text>
<text x="322.7" y="48">P2.3</text>
<text x="322.7" y="50.5">P2.4</text>
<text x="322.7" y="53.1">P2.5</text>
<text x="337.9" y="53.1">RESET</text>
<text x="337.9" y="48">SPI_CS</text>
<text x="337.9" y="50.5">TEST</text>
<text x="83.9" y="58.2">ANA IN</text>
<text x="83.9" y="55.6">GPIO</text>
<text x="99.2" y="55.6">P1.5</text>
<text x="99.2" y="58.2">P1.6</text>
<text x="119.5" y="55.6">P3.5</text>
<text x="119.5" y="58.2">P3.6</text>
<text x="274.4" y="55.6">CCP/GPIO</text>
<text x="274.4" y="58.2">GPIO/NWP_LOG</text>
<text x="299.8" y="55.6">P4.6</text>
<text x="299.8" y="58.2">P4.7</text>
<text x="322.7" y="55.6">P2.6</text>
<text x="322.7" y="58.2">P2.7</text>
<text x="337.9" y="55.6">SPI_MOSI</text>
<text x="337.9" y="58.2">SPI_MISO</text>
<text x="83.9" y="65.8">SCL</text>
<text x="83.9" y="63.2">GPIO</text>
<text x="83.9" y="60.7">SPI CLK</text>
<text x="99.2" y="60.7">P1.7</text>
<text x="99.2" y="63.2">P1.8</text>
<text x="99.2" y="65.8">P1.9</text>
<text x="119.5" y="60.7">P3.7</text>
<text x="119.5" y="63.2">P3.8</text>
<text x="119.5" y="65.8">P3.9</text>
<text x="137.3" y="60.7">I2S FSYNC</text>
<text x="137.3" y="63.2">I2S CLK</text>
<text x="137.3" y="65.8">I2S DOUT</text>
<text x="274.4" y="65.8">GPIO/RS232_TX</text>
<text x="274.4" y="60.7">GPIO/WLAN_LOG</text>
<text x="274.4" y="63.2">GPIO/RS232_RX</text>
<text x="299.8" y="60.7">P4.8</text>
<text x="299.8" y="63.2">P4.9</text>
<text x="299.8" y="65.8">P4.10</text>
<text x="322.7" y="60.7">P2.8</text>
<text x="322.7" y="63.2">P2.9</text>
<text x="322.7" y="65.8">P2.10</text>
<text x="337.9" y="60.7">GPIO</text>
<text x="337.9" y="63.2">GPIO</text>
<text x="337.9" y="65.8">GPIO</text>
<text x="83.9" y="68.3">SDA</text>
<text x="99.2" y="68.3">P1.10</text>
<text x="119.5" y="68.3">P3.10</text>
<text x="137.3" y="68.3">I2S DIN</text>
</g>
<g font-size="2.3">
<text x="221.9" y="23.5">CC_GPIO_26</text>
<text x="244" y="22.4">R66</text>
<text x="259.2" y="22.4">0 R</text>
<text x="221.9" y="26">CC_GPIO_27</text>
<text x="244" y="25">R68</text>
<text x="259.2" y="25">0 R</text>
<text x="71.2" y="35.1">VCC_BRD</text>
<text x="127.1" y="35.1">VCC_MCU_5V</text>
<text x="109.3" y="40.2">J22</text>
<text x="310" y="37.7">J23</text>
<text x="48.4" y="47.8">R67</text>
<text x="63.6" y="47.8">0 R</text>
<text x="224.4" y="46.3">CC_GPIO_10</text>
<text x="224.4" y="43.8">CC_GPIO_11</text>
<text x="246.5" y="47.8">R74</text>
<text x="246.5" y="42.8">R63</text>
<text x="246.5" y="45.3">R71</text>
<text x="259.2" y="47.8">DNP</text>
<text x="259.2" y="42.8">DNP</text>
<text x="259.2" y="45.3">DNP</text>
<text x="358.3" y="47.8">R75</text>
<text x="358.3" y="45.3">R69</text>
<text x="373.5" y="47.8">0 R</text>
<text x="373.5" y="45.3">0 R</text>
<text x="388.7" y="46.3">CC_GPIO_28</text>
<text x="19.7" y="53.9">CC_GPIO_12</text>
<text x="19.9" y="48.9">CC_GPIO_03</text>
<text x="19.9" y="51.4">CC_GPIO_13</text>
<text x="48.4" y="50.4">R73</text>
<text x="48.4" y="52.9">R78</text>
<text x="63.6" y="50.4">0 R</text>
<text x="63.6" y="52.9">0 R</text>
<text x="165.2" y="52.9">R72</text>
<text x="165.2" y="50.4">R70</text>
<text x="180.5" y="52.9">0 R</text>
<text x="180.5" y="50.4">0 R</text>
<text x="200.8" y="51.4">LP_GPIO_02</text>
<text x="200.8" y="53.9">CC_GPIO_05</text>
<text x="224.4" y="48.9">CC_GPIO_24</text>
<text x="224.4" y="53.9">LP_GPIO_25</text>
<text x="224.4" y="51.4">CC_GPIO_09</text>
<text x="246.5" y="50.4">R79</text>
<text x="246.5" y="52.9">R83</text>
<text x="259.2" y="50.4">DNP</text>
<text x="259.2" y="52.9">DNP</text>
<text x="358.3" y="50.4">R80</text>
<text x="358.3" y="52.9">R84</text>
<text x="373.5" y="50.4">0 R</text>
<text x="373.5" y="52.9">0 R</text>
<text x="388.7" y="53.9">LP_RESET_OUT</text>
<text x="388.7" y="48.9">CC_GPIO_17</text>
<text x="388.7" y="51.4">CC_GPIO_31</text>
<text x="19.9" y="59">CC_GPIO_04</text>
<text x="19.9" y="56.5">CC_GPIO_06</text>
<text x="48.4" y="58">R87</text>
<text x="48.4" y="55.5">R82</text>
<text x="63.6" y="58">0 R</text>
<text x="63.6" y="55.5">0 R</text>
<text x="165.2" y="58">R94</text>
<text x="165.2" y="55.5">R76</text>
<text x="177.9" y="58">DNP</text>
<text x="177.9" y="55.5">DNP</text>
<text x="200.8" y="56.5">CC_GPIO_03</text>
<text x="200.8" y="59">CC_GPIO_04</text>
<text x="224.4" y="59">CC_GPIO_07</text>
<text x="224.4" y="56.5">CC_GPIO_28</text>
<text x="246.5" y="55.5">R88</text>
<text x="246.5" y="58">R92</text>
<text x="259.2" y="55.5">DNP</text>
<text x="259.2" y="58">DNP</text>
<text x="358.3" y="58">R93</text>
<text x="358.3" y="55.5">R89</text>
<text x="373.5" y="58">0 R</text>
<text x="373.5" y="55.5">0 R</text>
<text x="388.7" y="56.5">CC_GPIO_16</text>
<text x="388.7" y="59">CC_GPIO_15</text>
<text x="19.7" y="61.6">CC_GPIO_14</text>
<text x="19.7" y="64.1">CC_GPIO_07</text>
<text x="48.4" y="63.1">R96</text>
<text x="48.4" y="65.6">R102</text>
<text x="48.4" y="60.5">R91</text>
<text x="63.6" y="65.6">0 R</text>
<text x="63.6" y="63.1">0 R</text>
<text x="63.6" y="60.5">0 R</text>
<text x="165.2" y="65.6">R103</text>
<text x="165.2" y="60.5">R95</text>
<text x="165.2" y="63.1">R99</text>
<text x="180.5" y="65.6">0 R</text>
<text x="180.5" y="60.5">0 R</text>
<text x="180.5" y="63.1">0 R</text>
<text x="200.8" y="61.6">CC_GPIO_08</text>
<text x="200.8" y="64.1">CC_GPIO_30</text>
<text x="224.4" y="61.6">CC_GPIO_05</text>
<text x="224.4" y="64.1">CC_GPIO_23</text>
<text x="246.5" y="60.5">R97</text>
<text x="246.5" y="65.6">R108</text>
<text x="246.5" y="63.1">R104</text>
<text x="259.2" y="60.5">DNP</text>
<text x="261.7" y="65.6">0 R</text>
<text x="261.7" y="63.1">0 R</text>
<text x="358.3" y="65.6">R109</text>
<text x="358.3" y="63.1">R105</text>
<text x="358.3" y="60.5">R98</text>
<text x="373.5" y="65.6">0 R</text>
<text x="373.5" y="63.1">0 R</text>
<text x="373.5" y="60.5">0 R</text>
<text x="388.7" y="61.6">LP_GPIO_25</text>
<text x="388.7" y="64.1">LP_GPIO_01</text>
<text x="19.7" y="66.6">CC_GPIO_10</text>
<text x="19.7" y="69.2">CC_GPIO_11</text>
<text x="48.4" y="68.2">R106</text>
<text x="63.6" y="68.2">0 R</text>
<text x="165.2" y="68.2">R107</text>
<text x="180.5" y="68.2">0 R</text>
<text x="200.8" y="66.6">CC_GPIO_09</text>
<text x="200.8" y="69.2">CC_GPIO_00</text>
<text x="224.4" y="66.6">CC_GPIO_24</text>
<text x="388.7" y="66.6">CC_GPIO_22</text>
<text x="109.3" y="75.8">CONN_RCPT_10x2</text>
<text x="224.4" y="76.8">CC_GPIO_07</text>
<text x="224.4" y="74.3">CC_GPIO_00</text>
<text x="246.5" y="75.8">R81</text>
<text x="246.5" y="73.2">R77</text>
<text x="259.2" y="75.8">DNP</text>
<text x="259.2" y="73.2">DNP</text>
<text x="310" y="73.2">CONN_RCPT_10x2</text>
<text x="360.8" y="80.9">R86</text>
<text x="373.5" y="80.9">DNP</text>
<text x="391.3" y="81.9">CC_GPIO_15</text>
<text x="224.4" y="89.5">CC_GPIO_06</text>
<text x="246.5" y="88.5">R85</text>
<text x="259.2" y="88.5">DNP</text>
<text x="360.8" y="85.9">R90</text>
<text x="373.5" y="85.9">DNP</text>
<text x="391.3" y="87">CC_GPIO_16</text>
<text x="134.7" y="162.1">VCC_BRD</text>
<text x="150" y="162.1">VCC_LDO_3V3</text>
<text x="91.6" y="169.8">VCC_BRD</text>
<text x="129.7" y="172.3">C19</text>
<text x="147.4" y="172.3">C18</text>
<text x="101.7" y="177.4">U12</text>
<text x="129.7" y="177.4">0.1uF</text>
<text x="147.4" y="177.4">0.1uF</text>
<text x="39" y="183.5">CC_GPIO_01</text>
<text x="98.7" y="182.4">3</text>
<text x="103" y="184">A</text>
<text x="111.9" y="184">VCCA</text>
<text x="121.3" y="182.4">1</text>
<text x="121.3" y="184.9">6</text>
<text x="98.7" y="187.5">5</text>
<text x="103" y="189.1">DIR</text>
<text x="111.9" y="186.5">VCCB</text>
<text x="116.7" y="191.6">B</text>
<text x="121.3" y="190">4</text>
<text x="137.3" y="190.1">33</text>
<text x="160.1" y="191.1">FTDI_RX</text>
<text x="36.9" y="196.2">LP_GPIO_01</text>
<text x="98.7" y="192.5">2</text>
<text x="103" y="194.1">GND</text>
<text x="101.7" y="202.6">LEVEL SHIFTER</text>
<text x="101.7" y="200.2">SN74LVC1T45D</text>
<text x="310" y="200.2">J5</text>
<text x="73.2" y="206.5" transform="rotate(-90 73.2 206.5)">1</text>
<text x="75.8" y="206.5" transform="rotate(-90 75.8 206.5)">2</text>
<text x="78.3" y="206.5" transform="rotate(-90 78.3 206.5)">3</text>
<text x="316.9" y="207.8">1</text>
<text x="343" y="208.9">CC_GPIO_07</text>
<text x="316.9" y="210.3">2</text>
<text x="316.9" y="212.9">3</text>
<text x="316.9" y="215.4">4</text>
<text x="343" y="211.4">CC_GPIO_05</text>
<text x="343" y="214">CC_GPIO_26</text>
<text x="68.7" y="219.5">J7</text>
<text x="144.9" y="218">VCC_BRD</text>
<text x="160.1" y="218">VCC_LDO_3V3</text>
<text x="316.9" y="217.9">5</text>
<text x="343" y="216.5">CC_GPIO_27</text>
<text x="68.7" y="222.6">HEADER_3</text>
<text x="77.6" y="227.2">J6</text>
<text x="69" y="230.2">HEADER_3</text>
<text x="111.9" y="233.3">U11</text>
<text x="139.8" y="228.2">C22</text>
<text x="139.8" y="233.3">0.1uF</text>
<text x="157.6" y="228.2">C20</text>
<text x="157.6" y="233.3">0.1uF</text>
<text x="310" y="228.2">HEADER_5</text>
<text x="104.3" y="238.3">33</text>
<text x="108.8" y="238.3">3</text>
<text x="113.1" y="239.9">A</text>
<text x="122" y="239.9">VCCA</text>
<text x="131.4" y="238.3">1</text>
<text x="70.7" y="241.9" transform="rotate(-90 70.7 241.9)">1</text>
<text x="73.2" y="241.9" transform="rotate(-90 73.2 241.9)">2</text>
<text x="75.8" y="241.9" transform="rotate(-90 75.8 241.9)">3</text>
<text x="108.8" y="243.3">5</text>
<text x="113.1" y="244.9">DIR</text>
<text x="122" y="242.4">VCCB</text>
<text x="131.4" y="240.8">6</text>
<text x="131.4" y="245.9">4</text>
<text x="108.8" y="248.4">2</text>
<text x="113.1" y="250">GND</text>
<text x="126.9" y="247.5">B</text>
<text x="175.9" y="247.2">FTDI_TX</text>
<text x="37.2" y="252.1">LP_GPIO_02</text>
<text x="111.9" y="256.1">SN74LVC1T45D</text>
<text x="36.4" y="259.7">CC_GPIO_02</text>
<text x="111.9" y="258.4">LEVEL SHIFTER</text>
<text x="464.4" y="399.1">Date</text>
<text x="464.4" y="406.7">Date</text>
<text x="464.4" y="414.4">Date</text>
</g>
<g font-size="2">
<text x="127.1" y="189.9">R53</text>
<text x="94.1" y="238.2">R56</text>
</g>
</svg>
